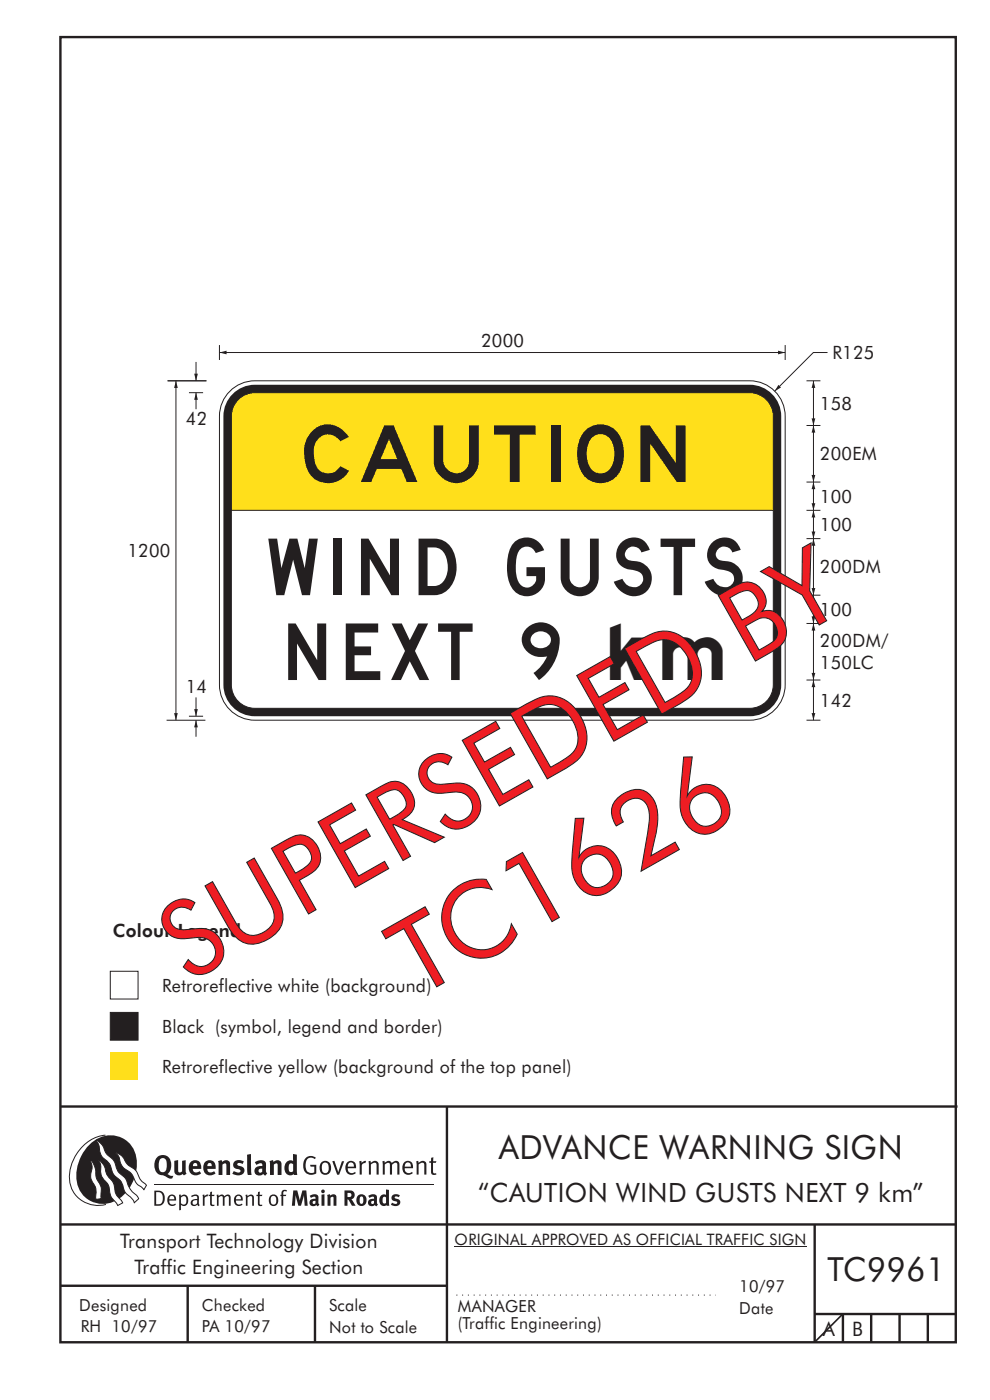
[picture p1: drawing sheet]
<svg xmlns="http://www.w3.org/2000/svg" width="210mm" height="297mm" viewBox="0 0 210 297" stroke-linecap="round" stroke-linejoin="round" font-family="sans-serif">
<g fill="none" stroke="#231f20" stroke-width=".51">
<path d="M12.8 7.9h189.9v276.9h-189.9zM12.8 234.7h190.3M94.8 234.7v50.1M12.8 259.8h190.1M172.8 259.8v25M12.8 272.8h82M39.8 272.8v12M66.8 272.8v12M172.8 278.8h30M178.8 278.8v6M184.8 278.8v6M190.8 278.8v6"/>
<path d="M196.8 278.8v6"/>
</g>
<path d="M96.8 274.7h55" fill="none" stroke="#231f20" stroke-width=".21" stroke-dasharray=".2 1" stroke-linecap="butt"/>
<path d="M96.4 264.5h74.8" fill="none" stroke="#231f20" stroke-width=".21"/>
<path d="M23.4 214.8h5.9v5.9h-5.9z" fill-rule="evenodd" fill="#231f20" stroke="#231f20" stroke-width=".21"/>
<path d="M23.4 223.3h5.9v5.9h-5.9z" fill-rule="evenodd" fill="#ffdf1b"/>
<path d="M23.4 206h5.9v5.9h-5.9z" fill-rule="evenodd" fill="#fff" stroke="#231f20" stroke-width=".21"/>
<path d="M178.8 278.8l-6 5.9" fill="none" stroke="#231f20" stroke-width=".35"/>
<path d="M49.1 82.6a7.5 7.5 0 0 1 5-1.8h105a7.5 7.5 0 0 1 7.5 7.5v57a7.5 7.5 0 0 1-7.5 7.5h-105a7.5 7.5 0 0 1-7.5-7.5v-57a7.5 7.5 0 0 1 2.5-5.7z" fill-rule="evenodd" fill="#fff" stroke="#231f20" stroke-width=".21"/>
<path d="M49.7 83.3a6.6 6.6 0 0 1 4.4-1.7h105a6.7 6.7 0 0 1 6.6 6.7v57a6.7 6.7 0 0 1-6.6 6.6h-105a6.7 6.7 0 0 1-6.7-6.6v-57a6.7 6.7 0 0 1 2.3-5z" fill-rule="evenodd" fill="#231f20"/>
<path d="M50.8 84.5a5 5 0 0 1 3.3-1.2h105a5 5 0 0 1 4.9 5v57a5 5 0 0 1-4.9 5h-105a5 5 0 0 1-5-5v-57a5 5 0 0 1 1.7-3.8z" fill-rule="evenodd" fill="#fff" stroke="#231f20" stroke-width=".21"/>
<path d="M50.8 84.5a5 5 0 0 1 3.3-1.2h105a5 5 0 0 1 4.9 5v20h-114.9v-20a5 5 0 0 1 1.7-3.8z" fill-rule="evenodd" fill="#ffdf1b" stroke="#231f20" stroke-width=".21"/>
<path d="M41.6 76.8v4M35.5 80.8h8.3" fill="none" stroke="#231f20" stroke-width=".21"/>
<path d="M41.2 79.3h.8l-.4 1.5z" fill="#231f20"/>
<path d="M40.1 83.3h3M41.6 83.3v3.5" fill="none" stroke="#231f20" stroke-width=".21"/>
<path d="M41.6 83.3l.4 1.5h-.8z" fill="#231f20"/>
<path d="M37.3 80.8v72" fill="none" stroke="#231f20" stroke-width=".21"/>
<g fill="#231f20">
<path d="M37.3 80.8l.4 1.5h-.8z"/>
<path d="M36.9 151.3h.8l-.4 1.5z"/>
</g>
<path d="M35.3 152.8h8.3M40.1 151.9h3M41.6 147.9v4" fill="none" stroke="#231f20" stroke-width=".21"/>
<path d="M41.2 150.4h.8l-.4 1.5z" fill="#231f20"/>
<path d="M41.6 152.8v3.5" fill="none" stroke="#231f20" stroke-width=".21"/>
<path d="M41.6 152.8l.4 1.5h-.8z" fill="#231f20"/>
<path d="M46.6 74.8h120" fill="none" stroke="#231f20" stroke-width=".21"/>
<g fill="#231f20">
<path d="M46.6 74.8l1.5-.4v.8z"/>
<path d="M165 74.4l1.6 .4-1.6 .4z"/>
</g>
<path d="M46.6 73.2v3.2M166.6 73.2v3.2M175.5 74.8h-3l-8.2 8.2" fill="none" stroke="#231f20" stroke-width=".21"/>
<path d="M165.1 81.6l.6 .6-1.4 .8z" fill="#231f20"/>
<path d="M172.6 80.8v9.5" fill="none" stroke="#231f20" stroke-width=".21"/>
<g fill="#231f20">
<path d="M172.6 80.8l.3 1.5h-.7z"/>
<path d="M172.2 88.8h.7l-.3 1.5z"/>
</g>
<path d="M172.6 144.3v8.5" fill="none" stroke="#231f20" stroke-width=".21"/>
<g fill="#231f20">
<path d="M172.6 144.3l.3 1.5h-.7z"/>
<path d="M172.2 151.3h.7l-.3 1.5z"/>
</g>
<path d="M172.6 102.3v6" fill="none" stroke="#231f20" stroke-width=".21"/>
<g fill="#231f20">
<path d="M172.6 102.3l.3 1.5h-.7z"/>
<path d="M172.2 106.8h.7l-.3 1.5z"/>
</g>
<path d="M172.6 108.3v6" fill="none" stroke="#231f20" stroke-width=".21"/>
<g fill="#231f20">
<path d="M172.6 108.3l.3 1.5h-.7z"/>
<path d="M172.2 112.8h.7l-.3 1.5z"/>
</g>
<path d="M172.6 126.3v6" fill="none" stroke="#231f20" stroke-width=".21"/>
<g fill="#231f20">
<path d="M172.6 126.3l.3 1.5h-.7z"/>
<path d="M172.2 130.8h.7l-.3 1.5z"/>
</g>
<path d="M172.6 90.3v12" fill="none" stroke="#231f20" stroke-width=".21"/>
<g fill="#231f20">
<path d="M172.6 90.3l.3 1.5h-.7z"/>
<path d="M172.2 100.8h.7l-.3 1.5z"/>
</g>
<path d="M172.6 114.3v12" fill="none" stroke="#231f20" stroke-width=".21"/>
<g fill="#231f20">
<path d="M172.6 114.3l.3 1.5h-.7z"/>
<path d="M172.2 124.8h.7l-.3 1.5z"/>
</g>
<path d="M172.6 132.3v12" fill="none" stroke="#231f20" stroke-width=".21"/>
<g fill="#231f20">
<path d="M172.6 132.3l.3 1.5h-.7z"/>
<path d="M172.2 142.8h.7l-.3 1.5z"/>
</g>
<path d="M171.1 80.8h2.9M171.1 90.3h2.9M171.1 102.3h2.9M171.1 108.3h2.9M171.1 114.3h2.9M171.1 126.3h2.9M171.1 132.3h2.9M171.1 144.3h2.9M171.1 152.8h2.9" fill="none" stroke="#231f20" stroke-width=".21"/>
<g fill="#231f20">
<path d="M64.9 245.6a1.61 1.61 0 0 1 2.1 0l-.2 .3a1.17 1.17 0 0 0-1.4-.2 1.17 1.17 0 0 0-.6 1.3 1.42 1.42 0 0 0 1.2 1.8l.7-.1v-1.2h-.8l-.1-.4h1.3v1.8a1.82 1.82 0 0 1-2.2 0 1.82 1.82 0 0 1-.6-2.1l.2-.7z" fill-rule="evenodd"/>
<path d="M68.2 246.5a1.77 1.77 0 0 0 .4 2.7 1.39 1.39 0 0 0 1.4-.5 1.39 1.39 0 0 0 .2-1.5 1.19 1.19 0 0 0-2-.7zM68.5 246.8a.83 .83 0 0 1 1 .1 .83 .83 0 0 1 .2 .9 .75 .75 0 0 1-.6 1.1 .75 .75 0 0 1-.8-.9v-.9z" fill-rule="evenodd"/>
<path d="M70.5 246.3h.4l.8 2.4 .8-2.4h.5l-1.1 2.9h-.4z" fill-rule="evenodd"/>
<path d="M73.6 246.7a1.74 1.74 0 0 0 .5 2.5l.9-.1 .5-.2-.2-.3a.89 .89 0 0 1-1.1 .2 .89 .89 0 0 1-.4-1h1.7a1.15 1.15 0 0 0-.4-1.4 1.15 1.15 0 0 0-1.5 .3zM74 246.8a.67 .67 0 0 1 .8-.1 .67 .67 0 0 1 .3 .8h-1.3z" fill-rule="evenodd"/>
<path d="M76.2 246.4l.4-.1 .1 .4 .5-.4h.5l-.2 .5a.61 .61 0 0 0-.8 .6v1.8h-.4z" fill-rule="evenodd"/>
<path d="M78.1 246.4l.5-.1 .1 .4a.89 .89 0 0 1 .9-.4 .89 .89 0 0 1 .7 .7v2.2h-.4v-2.2l-.1-.2-.3-.1-.8 .3v2.2h-.4z" fill-rule="evenodd"/>
<path d="M81.1 246.4l.4-.1 .1 .4a.83 .83 0 0 1 .8-.4 .83 .83 0 0 1 .7 .4 .86 .86 0 0 1 .9-.4 .86 .86 0 0 1 .7 .7v2.2h-.4l-.1-2.4a.5 .5 0 0 0-.8 .1l-.2 .2v2.1h-.5v-2.3l-.4-.2-.7 .3v2.2h-.4z" fill-rule="evenodd"/>
<path d="M85.7 246.7a1.74 1.74 0 0 0 .5 2.5l.9-.1 .5-.2-.2-.3a.89 .89 0 0 1-1.1 .2 .89 .89 0 0 1-.4-1h1.7a1.15 1.15 0 0 0-.5-1.4 1.15 1.15 0 0 0-1.4 .3zM86 246.8a.67 .67 0 0 1 .9-.1 .67 .67 0 0 1 .3 .8h-1.3z" fill-rule="evenodd"/>
<path d="M88.3 246.4l.4-.1 .1 .4a.89 .89 0 0 1 .9-.4 .89 .89 0 0 1 .7 .7v2.2h-.4v-2.2l-.1-.2-.3-.1-.8 .3v2.2h-.4z" fill-rule="evenodd"/>
<path d="M91.5 245.6l.4-.1v.8h.7l-.2 .4h-.5v2.1l.1 .1h.5l.1 .3a.71 .71 0 0 1-1.2-.6v-1.9h-.3v-.4h.3z" fill-rule="evenodd"/>
<path d="M37 246.3l.8-.2v2a.46 .46 0 0 0 .2 .6 .46 .46 0 0 0 .6-.2v-2.2l.8-.2v2.4l.2 .5-.6 .3-.2-.3a1.03 1.03 0 0 1-1.2 .3 1.03 1.03 0 0 1-.6-1.1z" fill-rule="evenodd"/>
<path d="M40.4 246.5a1.64 1.64 0 0 0 0 2.3 1.64 1.64 0 0 0 2.3 .1l-.4-.4a.78 .78 0 0 1-.9 .2 .78 .78 0 0 1-.5-.7h1.8a1.37 1.37 0 0 0-.6-1.7 1.37 1.37 0 0 0-1.7 .2zM41 246.9a.48 .48 0 0 1 .7-.1 .48 .48 0 0 1 .2 .6h-1z" fill-rule="evenodd"/>
<path d="M43.5 246.5a1.65 1.65 0 0 0-.2 2 1.65 1.65 0 0 0 1.9 .7l.5-.3-.3-.4a.78 .78 0 0 1-.9 .3 .78 .78 0 0 1-.5-.8h1.8a1.37 1.37 0 0 0-.6-1.7 1.37 1.37 0 0 0-1.7 .2zM44.1 246.9a.48 .48 0 0 1 .6-.1 .48 .48 0 0 1 .2 .6h-.9z" fill-rule="evenodd"/>
<path d="M46.3 246.3l.7-.2 .1 .4a.95 .95 0 0 1 1-.3 .95 .95 0 0 1 .7 .8v2.3h-.8v-2.3l-.3-.2-.5 .3v2.2h-.8z" fill-rule="evenodd"/>
<path d="M49.7 246.5a1.73 1.73 0 0 1 2-.1l-.2 .5-.6-.2a.42 .42 0 0 0-.6 .3l.2 .2a1.23 1.23 0 0 1 1.4 1.1 1.47 1.47 0 0 1-2.3 .9l-.3-.2 .3-.6 .7 .3a.47 .47 0 0 0 .7-.3 .87 .87 0 0 0-1-.5l-.4-.2-.1-.4z" fill-rule="evenodd"/>
<path d="M54.1 246.5l.3 .6 .3-.2a.62 .62 0 0 1 .9 .1v.4a1.21 1.21 0 0 0-1.3 .3 1.21 1.21 0 0 0-.2 1.3 1.19 1.19 0 0 0 1.7 0l.5 .4 .4-.5-.3-.3v-1.4a.96 .96 0 0 0-1.3-1.1zM55 248l.6-.1v.7a.43 .43 0 0 1-.6 .1 .43 .43 0 0 1 0-.7z" fill-rule="evenodd"/>
<path d="M57.2 246.3l.7-.2 .1 .4a.95 .95 0 0 1 1-.3 .95 .95 0 0 1 .7 .8v2.3h-.8v-2.3l-.3-.2-.5 .3v2.2h-.8z" fill-rule="evenodd"/>
<path d="M62.2 244.8v1.5a1.29 1.29 0 0 0-1.4 .2 1.29 1.29 0 0 0-.5 1.3 1.24 1.24 0 0 0 .5 1.3 1.24 1.24 0 0 0 1.5 0l.1 .2h.7l-.1-4.4zM61.5 246.9l.4-.1 .3 .2v1.5l-.3 .1a.48 .48 0 0 1-.6-.4 1.52 1.52 0 0 1 .2-1.3z" fill-rule="evenodd"/>
<path d="M52.4 245l.8-.2 .2 4.5h-.8l-.1-.2z" fill-rule="evenodd"/>
</g>
<path d="M22.4 240.8a9 9 0 0 0-7.4 10.9 6.2 6.2 0 0 0 7.5 3.8M32.7 251.4h59.4" fill="none" stroke="#231f20" stroke-width=".21"/>
<path d="M19.1 242.7a5.7 5.7 0 0 1 6.5-1.4 5.7 5.7 0 0 1 3.4 5.7 8.6 8.6 0 0 1-6.2 8.3 5.7 5.7 0 0 1-6.5-7 9.9 9.9 0 0 1 2.8-5.6z" fill-rule="evenodd" fill="#231f20"/>
<path d="M24.4 244.5a3.1 3.1 0 0 1 2.3 2.2l.8 .7a3.2 3.2 0 0 1 2 2.4l.4 .6 1.2 1.1-.6 .9-.2-.3a3.5 3.5 0 0 1-1.9-2.1 3.8 3.8 0 0 0-2.1-2.2 3.5 3.5 0 0 1-1-2.2zM20.4 241.9a3.4 3.4 0 0 1 1.9 2.4l.7 .9a3.3 3.3 0 0 1 1.7 2.6 4.4 4.4 0 0 0 1.7 2l.3 .3a6.1 6.1 0 0 0 2.5 3.7l.2 .5-.9 .9a6.1 6.1 0 0 0-1.9-2.3l-.4-.7a3.6 3.6 0 0 0-1.9-2.8l-.6-1a3.6 3.6 0 0 0-1.9-2.8 3.7 3.7 0 0 1-.8-2.4zM21 246.1a3.4 3.4 0 0 1 1.5 2.7l.6 1a3.8 3.8 0 0 1 1.4 3.1l.3 .7 1.2 1.6-1 .5-.5-.7a3.2 3.2 0 0 1-1.3-2.8 4.3 4.3 0 0 0-1.4-2.2 4.7 4.7 0 0 1-.5-3zM19.2 246.1a5.1 5.1 0 0 1 1.2 3.7l.3 .7a3.1 3.1 0 0 1 .7 2.9l.1 .9-1.1 .2-.1-.8a3.5 3.5 0 0 0-.9-3.3 3.6 3.6 0 0 1 .1-2.5z" fill-rule="evenodd" fill="#fff" stroke="#231f20" stroke-width=".21"/>
<g fill="#231f20">
<path d="M33.4 245.5a2.51 2.51 0 0 0 .4 3.7l.8 .1a2.78 2.78 0 0 0 2 .7l.2-.6h-.6l-.7-.3a2.56 2.56 0 0 0 0-3.8 1.83 1.83 0 0 0-2.1 .2zM34 245.8a.87 .87 0 0 1 1 .1 .87 .87 0 0 1 .4 .9v.4a1.17 1.17 0 0 1-.9 1.5l-.3-.1a2.38 2.38 0 0 1-.2-2.8z" fill-rule="evenodd"/>
<path d="M33.1 252.9v2.6a1.12 1.12 0 0 0 1.2-.3 1.12 1.12 0 0 0 .2-1.2l-.1-.5-.3-.5zM32.7 252.6h1.1a1.67 1.67 0 0 1 1.2 1.6 1.67 1.67 0 0 1-1.3 1.6h-1zM36.1 253.9l-.2 .5h1.1a.55 .55 0 0 0-.3-.6 .55 .55 0 0 0-.6 .1zM35.8 253.7a.95 .95 0 0 1 1.2-.1 .95 .95 0 0 1 .4 1.1h-1.5a.72 .72 0 0 0 .4 .8 .72 .72 0 0 0 .9-.2l.1 .3a1.15 1.15 0 0 1-1.5 0 1.15 1.15 0 0 1-.2-1.5zM38.4 254.1v1.1a.7 .7 0 0 0 .9 .2 .7 .7 0 0 0 .2-.9 .61 .61 0 0 0-.4-.7 .61 .61 0 0 0-.7 .3zM38 253.5l.3-.1 .1 .4a.95 .95 0 0 1 1.2-.2 .95 .95 0 0 1 .3 1.2 .92 .92 0 0 1-.5 .9 .92 .92 0 0 1-1-.1v1.1l-.4 .1zM40.9 254.8a.5 .5 0 0 0 .2 .8 .5 .5 0 0 0 .7-.4v-.6zM40.5 253.7a1 1 0 0 1 1.7 .3v1.4l.2 .2-.2 .3-.3-.4a.78 .78 0 0 1-1.4 0 .78 .78 0 0 1 .8-1.1h.5a.58 .58 0 0 0-.3-.7 .58 .58 0 0 0-.7 .2zM43 253.5l.3-.1 .1 .4 .3-.3 .5-.1-.2 .4a.52 .52 0 0 0-.6 .5v1.5h-.4zM44.6 252.9l.4-.1-.1 .7h.6l-.1 .2h-.5v1.5a.35 .35 0 0 0 .6 .3v.3a.57 .57 0 0 1-.6 .1 .57 .57 0 0 1-.3-.6v-1.6h-.3v-.2h.3zM45.9 253.5l.4-.1 .1 .4 .2-.2a.64 .64 0 0 1 1 .2 .7 .7 0 0 1 .8-.4 .7 .7 0 0 1 .5 .6v1.8h-.4v-1.7l-.2-.4-.7 .4v1.7h-.3v-1.7a.38 .38 0 0 0-.3-.4 .38 .38 0 0 0-.5 .2l-.1 .2v1.7h-.4zM50.2 253.9l-.2 .5h1.1a.55 .55 0 0 0-.2-.6 .55 .55 0 0 0-.7 .1zM49.9 253.7a.95 .95 0 0 1 1.2-.1 .95 .95 0 0 1 .4 1.1h-1.5a.72 .72 0 0 0 .4 .8 .72 .72 0 0 0 .9-.2l.1 .3a1.15 1.15 0 0 1-1.5 0 1.15 1.15 0 0 1-.2-1.5zM52.1 253.5l.3-.1 .1 .4a.72 .72 0 0 1 .8-.4 .72 .72 0 0 1 .6 .6v1.8h-.4v-1.6a.45 .45 0 0 0-.3-.5 .45 .45 0 0 0-.5 .2l-.2 .2v1.7h-.3zM54.7 252.9l.4-.1v.7h.6l-.1 .2h-.5v1.5a.35 .35 0 0 0 .5 .3v.3a.57 .57 0 0 1-.6 .1 .57 .57 0 0 1-.3-.6v-1.6h-.3v-.2h.3zM57.6 253.8l-.2 .8a.65 .65 0 0 0 .3 .8 .65 .65 0 0 0 .8-.2l.1-.1a.93 .93 0 0 0-.7-1.4zM57.3 253.7a1.12 1.12 0 0 1 1.4 0 1.12 1.12 0 0 1 .2 1.5 1.01 1.01 0 0 1-1.2 .6 1.01 1.01 0 0 1-.7-1.2zM59.9 252.6l.5-.2 .5 .1-.2 .3-.3-.1-.3 .2v.6h.6l-.1 .2h-.5v2.1h-.4v-2.1h-.2v-.2h.2zM62.2 252.5l-.3 3.3h.7l.1-2.3 .6 2.3h.5l.7-2.3 .1 2.3h.7l-.3-3.3h-.9l-.5 2.2-.5-2.2zM65.7 253.7l.3 .4a.51 .51 0 0 1 .5-.3 .51 .51 0 0 1 .4 .4v.1a.88 .88 0 0 0-1.1 .3 .88 .88 0 0 0 .2 1.2 .9 .9 0 0 0 1.1-.2l.3 .3 .4-.4-.3-.3v-1a.87 .87 0 0 0-.4-.9 .87 .87 0 0 0-1 .2zM66.4 254.8l.5-.1v.6l-.1 .1h-.3l-.2-.2zM68.2 253.4v2.4h.6v-2.5zM68.1 252.7a.4 .4 0 0 0 .8 0 .4 .4 0 0 0-.8 0zM69.4 253.5l.1 2.3h.6v-1.7a.33 .33 0 0 1 .4-.2 .33 .33 0 0 1 .2 .3v1.6h.7v-1.8a.75 .75 0 0 0-.6-.6 .75 .75 0 0 0-.8 .2v-.3zM73.1 252.5v3.3h.6v-1.4l.3 .3 .7 1.1h.7l-.9-1.4a.94 .94 0 0 0 .7-1 .94 .94 0 0 0-.9-.9zM73.7 253.1a.51 .51 0 0 1 .7 .1 .51 .51 0 0 1-.1 .7h-.6zM75.9 253.7a1.19 1.19 0 0 0-.1 1.7 1.19 1.19 0 0 0 1.7 0 1.19 1.19 0 0 0 0-1.6 1.19 1.19 0 0 0-1.6-.1zM76.5 253.9l.2-.1a.99 .99 0 0 1 0 1.6 1.06 1.06 0 0 1-.2-1.5zM78.1 253.7l.3 .4a.51 .51 0 0 1 .5-.3 .51 .51 0 0 1 .4 .4v.1a.88 .88 0 0 0-1.1 .3 .88 .88 0 0 0 .2 1.2 .9 .9 0 0 0 1.1-.2l.3 .3 .4-.4-.2-.3v-1a.87 .87 0 0 0-.5-.9 .87 .87 0 0 0-1 .2zM78.9 254.8l.4-.1v.6l-.1 .1h-.3l-.2-.2zM81.9 252.3v1.2a1.2 1.2 0 0 0-1.4 .6 1.2 1.2 0 0 0 .2 1.4l.5 .3 .8-.1v.1h.6l-.1-3.4zM81.4 253.9l.5 .1-.1 1.2a.46 .46 0 0 1-.5 0 .46 .46 0 0 1-.2-.6zM83.3 253.5a.79 .79 0 0 0-.2 1 .79 .79 0 0 0 1 .4 .33 .33 0 0 1 0 .5 .33 .33 0 0 1-.5-.1l-.5-.2-.2 .5a1.15 1.15 0 0 0 1.2 .3 1.15 1.15 0 0 0 .8-1 1.49 1.49 0 0 0-1.2-.8 .4 .4 0 0 1 .3-.3 .4 .4 0 0 1 .4 .1l.2 .1 .2-.4a1.47 1.47 0 0 0-1.5-.1z" fill-rule="evenodd"/>
</g>
<g font-size="22.4" fill="#ee1d23">
<text x="39.8" y="208.4" transform="rotate(-30 39.8 208.4)">SUPERSEDED BY</text>
<text x="88.7" y="211.6" transform="rotate(-30 88.7 211.6)">TC1626</text>
</g>
<g font-size="12" fill="#231f20">
<text x="64.4" y="102.3">CAUTION</text>
<text x="56.9" y="126.3">WIND GUSTS</text>
<text x="61.1" y="144.3">NEXT 9</text>
</g>
<text font-size="9" fill="#231f20" x="129.4" y="144.3">km</text>
<g font-size="7.1" fill="#231f20">
<text x="105.8" y="245.8">ADVANCE WARNING SIGN</text>
<text x="175.5" y="271.7">TC9961</text>
</g>
<text font-size="5.6" fill="#231f20" x="101.4" y="255.1">“CAUTION WIND GUSTS NEXT 9 km”</text>
<g font-size="4.2" fill="#231f20">
<text x="25.5" y="264.8">Transport Technology Division</text>
<text x="28.5" y="270.3">Traffic Engineering Section</text>
<text x="174.5" y="283.3">A</text>
<text x="180.8" y="283.3">B</text>
</g>
<g font-size="3.9" fill="#231f20">
<text x="102" y="73.6">2000</text>
<text x="176.6" y="76.2">R125</text>
<text x="173.9" y="86.9">158</text>
<text x="39.4" y="90.3">42</text>
<text x="173.9" y="97.7">200EM</text>
<text x="173.9" y="106.6">100</text>
<text x="173.9" y="112.6">100</text>
<text x="27" y="118.2">1200</text>
<text x="173.9" y="121.7">200DM</text>
<text x="173.9" y="130.6">100</text>
<text x="173.9" y="137.3">200DM/</text>
<text x="173.9" y="142">150LC</text>
<text x="39.4" y="147">14</text>
<text x="173.9" y="149.9">142</text>
<text x="23.9" y="198.8">Colour Legend</text>
<text x="34.4" y="210.4">Retroreflective white (background)</text>
<text x="34.4" y="219.2">Black (symbol, legend and border)</text>
<text x="34.4" y="227.7">Retroreflective yellow (background of the top panel)</text>
</g>
<g font-size="3.5" fill="#231f20">
<text x="156.8" y="274">10/97</text>
<text x="16.8" y="278.2">Designed</text>
<text x="42.8" y="278.2">Checked</text>
<text x="69.8" y="278.2">Scale</text>
<text x="97.1" y="278.3">MANAGER</text>
<text x="156.8" y="278.8">Date</text>
<text x="17.1" y="282.6">RH 10/97</text>
<text x="42.8" y="282.6">PA 10/97</text>
<text x="69.8" y="282.7">Not to Scale</text>
<text x="97.1" y="282">(Traffic Engineering)</text>
</g>
<text font-size="3.4" fill="#231f20" x="96.4" y="264.1">ORIGINAL APPROVED AS OFFICIAL TRAFFIC SIGN</text>
</svg>
